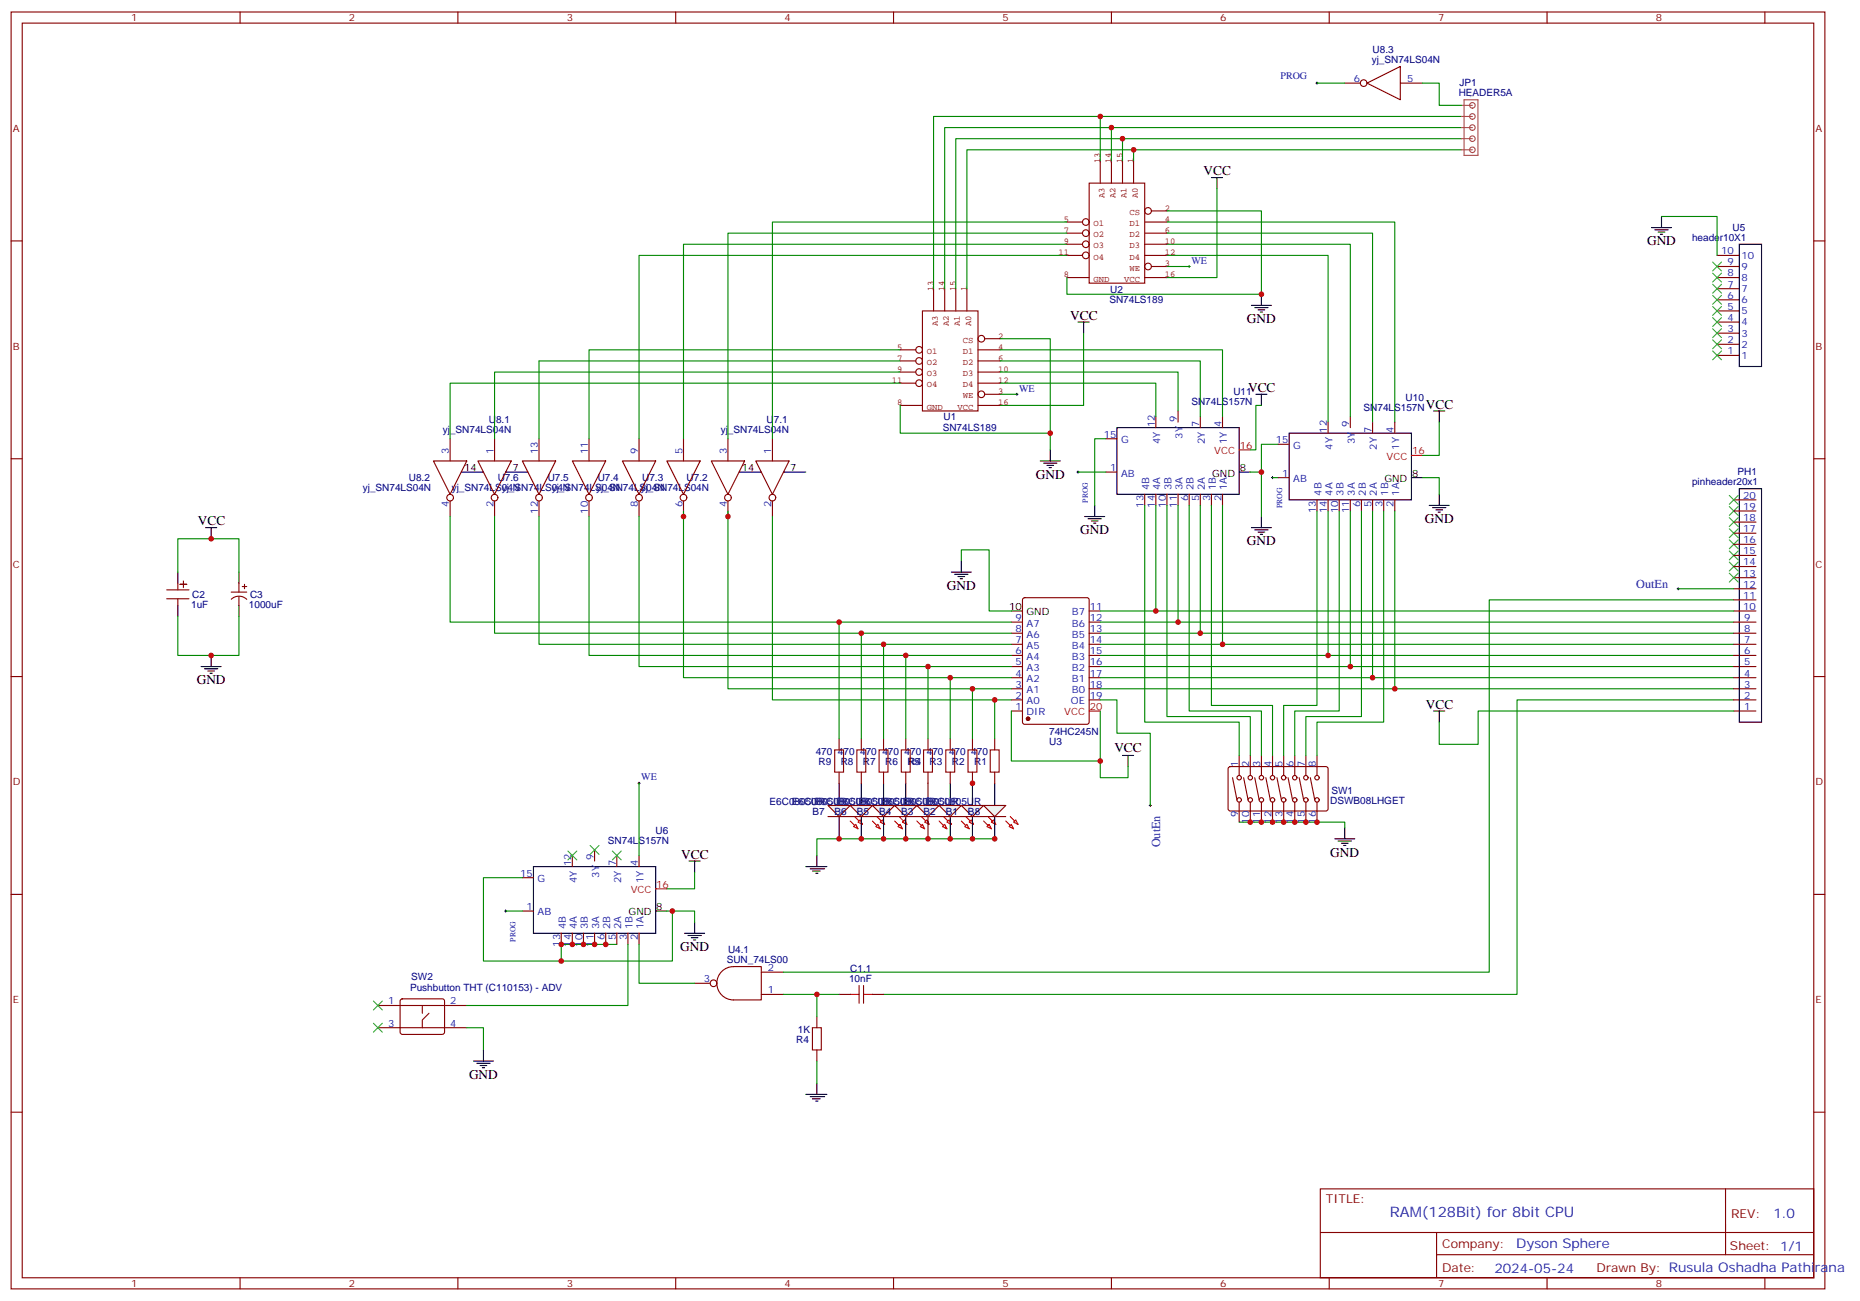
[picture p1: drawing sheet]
<svg xmlns="http://www.w3.org/2000/svg" width="590mm" height="413mm" viewBox="0 0 590 413" stroke-linecap="round" stroke-linejoin="round" font-family="sans-serif">
<g fill="none" stroke="#870000" stroke-width=".35">
<path d="M3.5 3.8h575.8v405.4h-575.8zM7.1 7.3h568.6v398.3h-568.6zM76.2 3.8v3.5M145.3 3.8v3.5M214.5 3.8v3.5M283.6 3.8v3.5M352.8 3.8v3.5M421.9 3.8v3.5M491.1 3.8v3.5M560.2 3.8v3.5M3.5 76.5h3.6M575.7 76.5h3.6"/>
<path d="M545 98.7h7.1M545 95.2h7.1M545 91.7h7.1M545 88.1h7.1M545 84.6h7.1M545 81.1h7.1M545 112.8h7.1M545 109.3h7.1M545 105.8h7.1M545 102.2h7.1M142.9 139.3v7M157 139.3v7"/>
<path d="M171.1 139.3v7M187 139.3v7M202.8 139.3v7M217 139.3v7M231.1 139.3v7M245.2 139.3v7M351 139.3h3.5M366.9 132.2v3.5M373.9 130.5v3.5M381 132.2v3.5M388.1 132.2v3.5M421.6 134v3.5"/>
<path d="M428.6 132.2v3.5M435.7 134v3.5M442.7 134v3.5M3.5 145.6h3.6M137.6 146.3h10.6l-5.3 10.6zM142.9 159v5M151.7 146.3h10.6l-5.3 10.6zM157 159v5M165.8 146.3h10.6l-5.3 10.6zM171.1 159v5M181.7 146.3h10.6l-5.3 10.6zM187 159v5"/>
<path d="M197.6 146.3h10.5l-5.3 10.6zM202.8 159v5M211.7 146.3h10.5l-5.2 10.6zM217 159v5M225.8 146.3h10.6l-5.3 10.6zM231.1 159v5M239.9 146.3h10.6l-5.3 10.6zM245.2 159v5M351 149.9h3.5M363.4 156.9v3.5M366.9 156.9v3.5M370.4 156.9v3.5"/>
<path d="M373.9 156.9v3.5M377.5 156.9v3.5M381 156.9v3.5M384.5 156.9v3.5M388.1 156.9v3.5M405.7 151.6h3.5M405.7 141h3.5M418 158.7v3.5M421.6 158.7v3.5M425.1 158.7v3.5M428.6 158.7v3.5M432.2 158.7v3.5"/>
<path d="M435.7 158.7v3.5M439.2 158.7v3.5M442.7 158.7v3.5M575.7 145.6h3.6M321 197.5h3.6M324.8 189.9l.5-.2h19.7l.7 .5v39l-.4 .7h-20l-.7-.4v-39.1zM345.7 197.5h3.5M345.7 194h3.5M3.5 214.8h3.6M321 218.7h3.6M321 215.1h3.6M321 211.6h3.6"/>
<path d="M321 208.1h3.6M321 204.5h3.6M321 201h3.6M345.7 218.7h3.5M345.7 215.1h3.5M345.7 211.6h3.5M345.7 208.1h3.5M345.7 204.5h3.5M345.7 201h3.5M575.7 214.8h3.6M321 225.7h3.6M321 222.2h3.6"/>
<path d="M345.7 222.2h3.5M393.3 239.8v6.4M396.9 239.8v6.4M400.4 239.8v6.4M403.9 239.8v6.4M407.5 239.8v6.4M411 239.8v6.4M414.5 239.8v6.4M418 239.8v6.4M390.1 243.6l.4-.3 30.6 .1 .5 .7-.1 12.9-.6 .5-30.6-.1-.5-.6v-12.7zM391.2 246.9l1.4 7M393.3 254.6v6.4"/>
<path d="M394.8 246.9l1.4 7M396.9 254.6v6.4M398.3 246.9l1.4 7M400.4 254.6v6.4M401.8 246.9l1.4 7M403.9 254.6v6.4M405.3 246.9l1.5 7M407.5 254.6v6.4M408.9 246.9l1.4 7M411 254.6v6.4M412.4 246.9l1.4 7M414.5 254.6v6.4"/>
<path d="M415.9 246.9l1.4 7M418 254.6v6.4M3.5 283.9h3.6M575.7 283.9h3.6M3.5 353.1h3.6M575.7 353.1h3.6M419.1 377.4h156.6v28.2h-156.6zM547.7 377.4v20.9M419.1 391.2h156.5M456 398.3h119.6M456 391.2v14.2M76.2 405.6v3.6"/>
<path d="M145.3 405.6v3.6M214.5 405.6v3.6M283.6 405.6v3.6M352.8 405.6v3.6M421.9 405.6v3.6M491.1 405.6v3.6M560.2 405.6v3.6"/>
<circle cx="142.9" cy="158" r="1.06"/>
<circle cx="157" cy="158" r="1.06"/>
<circle cx="171.1" cy="158" r="1.06"/>
<circle cx="187" cy="158" r="1.06"/>
<circle cx="202.8" cy="158" r="1.06"/>
<circle cx="217" cy="158" r="1.06"/>
<circle cx="231.1" cy="158" r="1.06"/>
<circle cx="245.2" cy="158" r="1.06"/>
<circle cx="393.3" cy="246.9" r=".71"/>
<circle cx="393.3" cy="253.9" r=".71"/>
<circle cx="396.9" cy="246.9" r=".71"/>
<circle cx="396.9" cy="253.9" r=".71"/>
<circle cx="400.4" cy="253.9" r=".71"/>
<circle cx="400.4" cy="246.9" r=".71"/>
<circle cx="403.9" cy="253.9" r=".71"/>
<circle cx="403.9" cy="246.9" r=".71"/>
<circle cx="407.5" cy="253.9" r=".71"/>
<circle cx="407.5" cy="246.9" r=".71"/>
<circle cx="411" cy="246.9" r=".71"/>
<circle cx="411" cy="253.9" r=".71"/>
<circle cx="414.5" cy="253.9" r=".71"/>
<circle cx="414.5" cy="246.9" r=".71"/>
<circle cx="418" cy="253.9" r=".71"/>
<circle cx="418" cy="246.9" r=".71"/>
</g>
<g fill="none" stroke="#000" stroke-width=".35">
<path d="M384.5 56.4h3.6M386.3 56.4v3.5M552.1 77.5h7.1v38.8h-7.1zM397.2 96.9h6.4M398.3 97.6h4.2M399.3 98.4h2.2M400 99.1h.8M400.4 93.4v3.5M342.2 102.2h3.5M344 102.2v3.6M354.5 135.7h38.8v21.2h-38.8zM409.2 137.5h38.8v21.2h-38.8z"/>
<path d="M146.4 149.9h7.1M160.5 149.9h7.1M234.6 149.9h7.1M248.7 149.9h7.1M330.2 146.3h6.3M331.3 147h4.2M332.3 147.7h2.1M333 148.4h.7M333.4 142.8v3.5M393.3 149.9h3.6M448 151.6h3.6M321 194h3.6"/>
<path d="M455.1 225.7h3.5M456.8 225.7v3.5M266.3 248.6v7.1M266.3 259.2v7.1M423.7 266.3h6.3M424.7 267h4.3M425.8 267.7h2.1M426.5 268.4h.7M426.9 262.7v3.6"/>
</g>
<circle cx="326.3" cy="228.2" r=".53" fill="#870000" stroke="#870000" stroke-width=".35"/>
<path d="M393.3 142.8h3.6M448 144.6h3.6M345.7 225.7h3.5" fill="none" stroke="#f00" stroke-width=".35"/>
<g fill="none" stroke="#008700" stroke-width=".35">
<path d="M349.2 37v14.1M463.9 37h-167.6v54.7M352.8 40.5v10.6M356.3 44v7.1M359.8 47.6v3.5M386.3 59.9v28.2h-15.9M463.9 47.6h-157v44.1M463.9 44h-160.5v47.7M463.9 40.5h-164v51.2M338.7 70.5h-93.5v68.8M338.7 74h-107.6v65.3M338.7 77.5h-121.7v61.8"/>
<path d="M370.4 70.5h72.3v63.5M370.4 74h65.3v60M370.4 77.5h58.2v54.7M370.4 67h30v26.4h-61.7v-5.3M338.7 81.1h-135.9v58.2M370.4 81.1h51.2v52.9M285.8 111.1h-98.8v28.2M285.8 118.1h-128.8v21.2M317.5 111.1h70.6v21.1M317.5 114.6h63.5v17.6M317.5 118.1h56.4v12.4M317.5 107.5h15.9v35.3"/>
<path d="M344 105.8v22.9h-26.5M285.8 128.7v8.8h47.6M285.8 121.6h-142.9v17.7M317.5 121.6h49.4v10.6M363.4 160.4v68.8h29.9v10.6M366.9 160.4v33.6M370.4 160.4v67.1h26.5v12.3M373.9 160.4v37.1M377.5 160.4v65.3h22.9v14.1M381 160.4v40.6M384.5 160.4v63.5h19.4v15.9M388.1 160.4v44.1"/>
<path d="M418 162.2v61.7h-10.5v15.9M421.6 162.2v45.9M425.1 162.2v63.5h-14.1v14.1M428.6 162.2v49.4M432.2 162.2v65.3h-17.7v12.3M435.7 162.2v52.9M439.2 162.2v67h-21.2v10.6M442.7 162.2v56.5M349.2 197.5h201.1M349.2 194h201.1M349.2 218.7h201.1M349.2 215.1h201.1"/>
<path d="M349.2 211.6h201.1M349.2 208.1h201.1M349.2 204.5h201.1M349.2 201h201.1M550.3 225.7h-81.1v10.6h-12.4v-7.1M393.3 261h33.6v1.7"/>
</g>
<g fill="none" stroke="#850000" stroke-width=".35">
<path d="M345.7 58.1h17.7v31.8h-17.7zM349.2 51.1v7M352.8 51.1v7M356.3 51.1v7M359.8 51.1v7M338.7 77.5h4.9M338.7 70.5h4.9M338.7 74h4.9M363.4 77.5h7M363.4 70.5h7M363.4 74h7M365.5 67h4.9"/>
<path d="M292.8 98.7h17.6v31.8h-17.6zM296.3 91.7v7M299.9 91.7v7M303.4 91.7v7M306.9 91.7v7M338.7 81.1h4.9M338.7 88.1h7M363.4 81.1h7M363.4 88.1h7M365.5 84.6h4.9M285.8 118.1h4.9M285.8 111.1h4.9"/>
<path d="M285.8 114.6h4.9M310.4 118.1h7.1M310.4 111.1h7.1M310.4 114.6h7.1M312.6 107.5h4.9M285.8 121.6h4.9M285.8 128.7h7M310.4 121.6h7.1M310.4 128.7h7.1M312.6 125.2h4.9"/>
<circle cx="344.7" cy="70.5" r="1.06"/>
<circle cx="344.7" cy="74" r="1.06"/>
<circle cx="344.7" cy="77.5" r="1.06"/>
<circle cx="364.4" cy="67" r="1.06"/>
<circle cx="344.7" cy="81.1" r="1.06"/>
<circle cx="364.4" cy="84.6" r="1.06"/>
<circle cx="291.7" cy="114.6" r="1.06"/>
<circle cx="291.7" cy="111.1" r="1.06"/>
<circle cx="291.7" cy="118.1" r="1.06"/>
<circle cx="311.5" cy="107.5" r="1.06"/>
<circle cx="291.7" cy="121.6" r="1.06"/>
<circle cx="311.5" cy="125.2" r="1.06"/>
</g>
<path d="M262.8 255.7h7.1l-3.6 3.5z" fill="#f0f0f0" stroke="#870000" stroke-width=".35"/>
<path d="M271.3 259.2l2.5 2.5M269.9 260.6l2.4 2.5" fill="none" stroke="#f00" stroke-width=".35"/>
<g fill="#f0f0f0" stroke="#f00" stroke-width=".35">
<path d="M270.9 262.4l.7-.7 .7 1.4z"/>
<path d="M273 260.3l.8 1.4-1.5-.7z"/>
</g>
<path d="M262.8 259.2h7.1" fill="none" stroke="#870000" stroke-width=".35"/>
<path d="M273.4 248.6v7.1M273.4 259.2v7.1" fill="none" stroke="#000" stroke-width=".35"/>
<path d="M269.9 255.7h7l-3.5 3.5z" fill="#f0f0f0" stroke="#870000" stroke-width=".35"/>
<path d="M278.3 259.2l2.5 2.5M276.9 260.6l2.5 2.5" fill="none" stroke="#f00" stroke-width=".35"/>
<g fill="#f0f0f0" stroke="#f00" stroke-width=".35">
<path d="M278 262.4l.7-.7 .7 1.4z"/>
<path d="M279.4 261l.7-.7 .7 1.4z"/>
</g>
<path d="M269.9 259.2h7" fill="none" stroke="#870000" stroke-width=".35"/>
<path d="M280.5 248.6v7.1M280.5 259.2v7.1" fill="none" stroke="#000" stroke-width=".35"/>
<path d="M276.9 255.7h7.1l-3.5 3.5z" fill="#f0f0f0" stroke="#870000" stroke-width=".35"/>
<path d="M285.4 259.2l2.5 2.5M284 260.6l2.5 2.5" fill="none" stroke="#f00" stroke-width=".35"/>
<g fill="#f0f0f0" stroke="#f00" stroke-width=".35">
<path d="M285 262.4l.8-.7 .7 1.4z"/>
<path d="M286.5 261l.7-.7 .7 1.4z"/>
</g>
<path d="M276.9 259.2h7.1" fill="none" stroke="#870000" stroke-width=".35"/>
<path d="M287.5 248.6v7.1M287.5 259.2v7.1" fill="none" stroke="#000" stroke-width=".35"/>
<path d="M284 255.7h7l-3.5 3.5z" fill="#f0f0f0" stroke="#870000" stroke-width=".35"/>
<path d="M292.5 259.2l2.4 2.5M291 260.6l2.5 2.5" fill="none" stroke="#f00" stroke-width=".35"/>
<g fill="#f0f0f0" stroke="#f00" stroke-width=".35">
<path d="M292.1 262.4l.7-.7 .7 1.4z"/>
<path d="M293.5 261l.7-.7 .7 1.4z"/>
</g>
<path d="M284 259.2h7" fill="none" stroke="#870000" stroke-width=".35"/>
<path d="M294.6 248.6v7.1M294.6 259.2v7.1" fill="none" stroke="#000" stroke-width=".35"/>
<path d="M291 255.7h7.1l-3.5 3.5z" fill="#f0f0f0" stroke="#870000" stroke-width=".35"/>
<path d="M299.5 259.2l2.5 2.5M298.1 260.6l2.5 2.5" fill="none" stroke="#f00" stroke-width=".35"/>
<g fill="#f0f0f0" stroke="#f00" stroke-width=".35">
<path d="M299.2 262.4l.7-.7 .7 1.4z"/>
<path d="M300.6 261l.7-.7 .7 1.4z"/>
</g>
<path d="M291 259.2h7.1" fill="none" stroke="#870000" stroke-width=".35"/>
<path d="M301.6 248.6v7.1M301.6 259.2v7.1" fill="none" stroke="#000" stroke-width=".35"/>
<path d="M298.1 255.7h7.1l-3.6 3.5z" fill="#f0f0f0" stroke="#870000" stroke-width=".35"/>
<path d="M306.6 259.2l2.4 2.5M305.2 260.6l2.4 2.5" fill="none" stroke="#f00" stroke-width=".35"/>
<g fill="#f0f0f0" stroke="#f00" stroke-width=".35">
<path d="M306.2 262.4l.7-.7 .7 1.4z"/>
<path d="M308.3 260.3l.7 1.4-1.4-.7z"/>
</g>
<path d="M298.1 259.2h7.1" fill="none" stroke="#870000" stroke-width=".35"/>
<path d="M308.7 248.6v7.1M308.7 259.2v7.1" fill="none" stroke="#000" stroke-width=".35"/>
<path d="M305.2 255.7h7l-3.5 3.5z" fill="#f0f0f0" stroke="#870000" stroke-width=".35"/>
<path d="M313.6 259.2l2.5 2.5M312.2 260.6l2.5 2.5" fill="none" stroke="#f00" stroke-width=".35"/>
<g fill="#f0f0f0" stroke="#f00" stroke-width=".35">
<path d="M313.3 262.4l.7-.7 .7 1.4z"/>
<path d="M314.7 261l.7-.7 .7 1.4z"/>
</g>
<path d="M305.2 259.2h7" fill="none" stroke="#870000" stroke-width=".35"/>
<path d="M315.7 248.6v7.1M315.7 259.2v7.1" fill="none" stroke="#000" stroke-width=".35"/>
<path d="M312.2 255.7h7.1l-3.6 3.5z" fill="#f0f0f0" stroke="#870000" stroke-width=".35"/>
<path d="M320.7 259.2l2.4 2.5M319.3 260.6l2.4 2.5" fill="none" stroke="#f00" stroke-width=".35"/>
<g fill="#f0f0f0" stroke="#f00" stroke-width=".35">
<path d="M320.3 262.4l.7-.7 .7 1.4z"/>
<path d="M321.7 261l.7-.7 .7 1.4z"/>
</g>
<g fill="none" stroke="#870000" stroke-width=".35">
<path d="M426.9 26.4h4.9M433.9 26.4l10.6-5.3v10.6zM444.5 26.4h7.1M550.3 158.7h7.1M550.3 179.8h7.1M550.3 176.3h7.1M550.3 172.8h7.1M550.3 169.3h7.1M550.3 165.7h7.1M550.3 162.2h7.1M52.9 187.3h7.1M52.9 190.1h7.1"/>
<path d="M56.4 185.1v2.2M56.4 190.1v2.1M58.2 184.4v2.1M59.3 185.5h-2.2h2.2M73.4 188h4.9M73.4 190.2a3.5 3.5 0 0 1 4.9 .1M75.8 185.1v2.9M75.8 189.4v2.8M76.9 186.2h1.4M77.6 185.5v1.4M550.3 197.5h7.1M550.3 194h7.1"/>
<path d="M550.3 190.4h7.1M550.3 186.9h7.1M550.3 183.4h7.1M550.3 218.7h7.1M550.3 215.1h7.1M550.3 211.6h7.1M550.3 208.1h7.1M550.3 204.5h7.1M550.3 201h7.1M266.3 234.5v3.6M273.4 234.5v3.6M280.5 234.5v3.6"/>
<path d="M287.5 234.5v3.6M294.6 234.5v3.6M301.6 234.5v3.6M308.7 234.5v3.6M315.7 234.5v3.6M550.3 225.7h7.1M550.3 222.2h7.1M266.3 245.1v3.5M273.4 245.1v3.5M280.5 245.1v3.5M287.5 245.1v3.5M294.6 245.1v3.5"/>
<path d="M301.6 245.1v3.5M308.7 245.1v3.5M312.2 259.2h7.1M315.7 245.1v3.5M165.8 278.6h3.5M181.7 271.6v3.5M188.7 269.8v3.5M195.8 271.6v3.5M202.8 271.6v3.5M165.8 289.2h3.5M178.2 296.3v3.5M181.7 296.3v3.5"/>
<path d="M185.2 296.3v3.5M188.7 296.3v3.5M192.3 296.3v3.5M195.8 296.3v3.5M199.3 296.3v3.5M202.8 296.3v3.5M119.9 319.2h28.3M127.2 317.3l.5-.2h12.7l.5 .2 .2 .5v9.9l-.2 .5-.5 .2h-12.7l-.5-.3-.2-.4v-9.9zM134.1 319.2v2.5M220.5 312.1h4.9M229.1 308.4a5.3 5.3 0 0 1 3.7-1.6h8.9v10.6h-8.9a5.3 5.3 0 0 1-4.9-3.2 5.3 5.3 0 0 1 1.2-5.8zM241.7 315.7h7"/>
<path d="M241.7 308.6h7M266.3 315.7h3.6M276.9 315.7h3.6M119.9 326.2h28.3M136.2 321.7l-2.1 2.1v2.4M259.3 322.7v3.5M259.3 333.3v3.5"/>
<circle cx="432.9" cy="26.4" r="1.06"/>
<circle cx="226.5" cy="312.1" r="1.06"/>
</g>
<g fill="none" stroke="#a10000" stroke-width=".35">
<path d="M264.9 238.1h2.9v7h-2.9zM272 238.1h2.8v7h-2.8zM279 238.1h2.9v7h-2.9zM286.1 238.1h2.8v7h-2.8zM293.2 238.1h2.8v7h-2.8zM300.2 238.1h2.8v7h-2.8zM307.3 238.1h2.8v7h-2.8zM314.3 238.1h2.8v7h-2.8zM269.9 315.7h2.8M272.7 312.8v5.7M274.1 315.7h2.8M274.1 312.8v5.7"/>
<path d="M257.9 326.2h2.8v7.1h-2.8z"/>
</g>
<g fill="none" stroke="#000" stroke-width=".35">
<path d="M524.2 72.2h6.4M525.3 73h4.2M526.3 73.7h2.2M527 74.4h.8M527.4 68.7v3.5M398.6 125.2h3.6M400.4 125.2v3.5M455.1 130.5h3.5M456.8 130.5v3.5M456.8 156.9v3.5M552.1 155.2h7.1v74h-7.1zM65.3 167.5h3.5"/>
<path d="M67 167.5v3.5M305.2 178.1v3.5M344.3 164h6.4M345.4 164.7h4.2M346.4 165.4h2.1M347.1 166.1h.7M347.5 160.4v3.6M397.2 167.5h6.4M398.3 168.2h4.2M399.3 168.9h2.2M400 169.6h.8M400.4 164v3.5"/>
<path d="M453.7 160.4h6.3M454.7 161.1h4.3M455.8 161.9h2.1M456.5 162.6h.7M56.4 181.6v3.5M56.4 192.2v3.5M75.8 181.6v3.5M75.8 192.2v3.5M302 181.6h6.3M303 182.3h4.3M304.1 183h2.1M304.8 183.7h.7"/>
<path d="M63.9 211.6h6.3M64.9 212.3h4.2M66 213h2.1M66.7 213.7h.7M67 208.1v3.5M356.3 239.8h3.5M358.1 239.8v3.5M169.3 275.1h38.8v21.2h-38.8zM218.7 273.3h3.5M220.5 273.3v3.6M255.8 275.1h6.7M257.2 275.8h4.6"/>
<path d="M257.9 276.5h2.4M258.9 277.2h.7M259.3 271.6v3.5M208.1 289.2h3.6M217.3 296.3h6.4M218.4 297h4.2M219.4 297.7h2.1M220.1 298.4h.7M220.5 292.7v3.6M150.3 336.8h6.3M151.3 337.5h4.3M152.4 338.2h2.1"/>
<path d="M153.1 338.9h.7M153.5 333.3v3.5M255.8 347.4h6.7M257.2 348.1h4.6M257.9 348.8h2.4M258.9 349.5h.7M259.3 343.9v3.5"/>
</g>
<g fill="none" stroke="#008700" stroke-width=".35">
<path d="M418 26.4h8.9M451.6 26.4h5.2v7h7.1M527.4 68.7h17.6v12.4M370.4 84.6h7.1M285.8 114.6h-114.7v24.7M317.5 125.2h5.3M351 139.3h-3.5v21.1M400.4 128.7h-1.8v14.1h-1.7M456.8 134v10.6h-5.2M342.2 149.9h8.8M396.9 149.9h3.5v14.1M403.9 151.6h1.8"/>
<path d="M405.7 141h-5.3v8.9M451.6 151.6h5.2v5.3M142.9 164v33.5h123.4M157 164v37h116.4M171.1 164v40.5h109.4M187 164v44.1h100.5M202.8 164v47.6h91.8M217 162.2v52.9h84.6M231.1 162.2v56.5h77.6M245.2 164v58.2h70.5M305.2 178.1v-3.5h8.8v19.4h7M56.4 181.6v-10.6h19.4v10.6"/>
<path d="M56.4 195.7v12.4h19.4v-12.4M321 197.5h-54.7v37M532.7 186.9h17.6M550.3 190.4h-77.6v118.2h-224M321 218.7h-12.3v15.8M321 215.1h-19.4v19.4M321 211.6h-26.4v22.9M321 208.1h-33.5v26.4M321 204.5h-40.5v30M321 201h-47.6v33.5M321 222.2h-5.3v12.3M321 225.7v15.9h28.2"/>
<path d="M349.2 225.7v21.2h8.9v-3.6M349.2 222.2h5.3v10.6h10.6v22.9M550.3 222.2h-68.8v93.5h-201M202.8 248.6v23M165.8 278.6h-12.3v26.5h59.9v-15.9M220.5 276.9v5.3h-8.8M315.7 266.3h-56.4v5.3M160.5 289.2h5.3M195.8 299.8h-17.6v5.3M199.3 299.8v19.4h-51.1M202.8 299.8v12.3h17.7M211.7 289.2h8.8v3.5"/>
<path d="M248.7 315.7h17.6M259.3 315.7v7M148.2 326.2h5.3v7.1M259.3 336.8v7.1"/>
</g>
<path d="M208.1 282.2h3.6" fill="none" stroke="#f00" stroke-width=".35"/>
<g fill="none" stroke="#000" stroke-width=".32">
<path d="M417.7 26.4h.7M418 26v.7M377.1 84.6h.7M377.5 84.2v.7M322.4 125.2h.7M322.8 124.8v.7M341.8 149.9h.7M342.2 149.5v.7M403.6 151.6h.7M403.9 151.3v.7M532.3 186.9h.7M532.7 186.5v.8"/>
<path d="M202.5 248.6h.7M202.8 248.3v.7M364.8 255.7h.7M365.1 255.3v.7M160.2 289.2h.7M160.5 288.9v.7"/>
</g>
<g fill="none" stroke="#3c3" stroke-width=".35">
<path d="M543.6 97.3l2.9 2.8M543.6 93.8l2.9 2.8M543.6 83.2l2.9 2.8M543.6 86.7l2.9 2.8M543.6 90.2l2.9 2.9M546.5 97.3l-2.9 2.8M546.5 93.8l-2.9 2.8M546.5 83.2l-2.9 2.8M546.5 86.7l-2.9 2.8M546.5 90.2l-2.9 2.9M543.6 111.4l2.9 2.8M543.6 107.9l2.9 2.8"/>
<path d="M543.6 104.4l2.9 2.8M543.6 100.8l2.9 2.8M546.5 111.4l-2.9 2.8M546.5 107.9l-2.9 2.8M546.5 104.4l-2.9 2.8M546.5 100.8l-2.9 2.8M548.9 157.3l2.8 2.8M551.7 157.3l-2.8 2.8M548.9 160.8l2.8 2.8M548.9 164.3l2.8 2.8M548.9 167.9l2.8 2.8M548.9 171.4l2.8 2.8"/>
<path d="M548.9 174.9l2.8 2.8M548.9 178.4l2.8 2.9M551.7 160.8l-2.8 2.8M551.7 164.3l-2.8 2.8M551.7 167.9l-2.8 2.8M551.7 171.4l-2.8 2.8M551.7 174.9l-2.8 2.8M551.7 178.4l-2.8 2.9M548.9 182l2.8 2.8M551.7 182l-2.8 2.8M180.3 270.2l2.8 2.8M183.1 270.2l-2.8 2.8"/>
<path d="M187.3 268.4l2.8 2.8M190.1 268.4l-2.8 2.8M194.4 270.2l2.8 2.8M197.2 270.2l-2.8 2.8M118.5 317.8l2.9 2.8M121.4 317.8l-2.9 2.8M118.5 324.8l2.9 2.9M121.4 324.8l-2.9 2.9"/>
</g>
<path d="M463.9 33.4h3.5M463.9 37h3.5M464.7 31.7h4.4v17.6h-4.4zM467.4 34.3a.88 .88 0 0 1-.8-1.2 .88 .88 0 0 1 1.4-.3 .88 .88 0 0 1-.3 1.5h-.3M467.4 37.9a.88 .88 0 0 1-.8-1.3 .88 .88 0 0 1 1.4-.3 .88 .88 0 0 1-.3 1.5l-.3 .1M463.9 40.5h3.5M463.9 44h3.5M463.9 47.6h3.5M467.4 41.4a.88 .88 0 0 1-.8-1.2 .88 .88 0 0 1 1.4-.3 .88 .88 0 0 1-.3 1.4l-.3 .1M467.4 44.9a.88 .88 0 0 1-.8-1.2 .88 .88 0 0 1 1.4-.3 .88 .88 0 0 1-.3 1.4l-.3 .1M467.4 48.4a.88 .88 0 0 1-.8-1.2 .88 .88 0 0 1 1.4-.3 .88 .88 0 0 1-.3 1.5h-.3" fill="none" stroke="#a64a4a" stroke-width=".35"/>
<g fill="#c00">
<circle cx="442.7" cy="218.7" r=".88"/>
<circle cx="435.7" cy="215.1" r=".88"/>
<circle cx="428.6" cy="211.6" r=".88"/>
<circle cx="421.6" cy="208.1" r=".88"/>
<circle cx="388.1" cy="204.5" r=".88"/>
<circle cx="381" cy="201" r=".88"/>
<circle cx="373.9" cy="197.5" r=".88"/>
<circle cx="366.9" cy="194" r=".88"/>
<circle cx="400.4" cy="261" r=".88"/>
<circle cx="403.9" cy="261" r=".88"/>
<circle cx="407.5" cy="261" r=".88"/>
<circle cx="411" cy="261" r=".88"/>
<circle cx="414.5" cy="261" r=".88"/>
<circle cx="418" cy="261" r=".88"/>
<circle cx="396.9" cy="261" r=".88"/>
<circle cx="359.8" cy="47.6" r=".88"/>
<circle cx="356.3" cy="44" r=".88"/>
<circle cx="352.8" cy="40.5" r=".88"/>
<circle cx="349.3" cy="37" r=".88"/>
<circle cx="333.4" cy="137.5" r=".88"/>
<circle cx="400.4" cy="93.4" r=".88"/>
<circle cx="315.7" cy="222.2" r=".88"/>
<circle cx="308.7" cy="218.7" r=".88"/>
<circle cx="231.1" cy="164" r=".88"/>
<circle cx="301.6" cy="215.1" r=".88"/>
<circle cx="217" cy="164" r=".88"/>
<circle cx="294.6" cy="211.6" r=".88"/>
<circle cx="287.5" cy="208.1" r=".88"/>
<circle cx="280.5" cy="204.5" r=".88"/>
<circle cx="273.4" cy="201" r=".88"/>
<circle cx="266.3" cy="197.5" r=".88"/>
<circle cx="259.3" cy="315.7" r=".88"/>
<circle cx="67" cy="171" r=".88"/>
<circle cx="67" cy="208.1" r=".88"/>
<circle cx="213.4" cy="289.2" r=".88"/>
<circle cx="178.2" cy="305.1" r=".88"/>
<circle cx="192.3" cy="299.8" r=".88"/>
<circle cx="185.2" cy="299.8" r=".88"/>
<circle cx="188.7" cy="299.8" r=".88"/>
<circle cx="178.2" cy="299.8" r=".88"/>
<circle cx="181.7" cy="299.8" r=".88"/>
<circle cx="400.4" cy="149.9" r=".88"/>
<circle cx="349.3" cy="241.6" r=".88"/>
<circle cx="308.7" cy="248.6" r=".88"/>
<circle cx="266.3" cy="266.3" r=".88"/>
<circle cx="273.4" cy="266.3" r=".88"/>
<circle cx="280.5" cy="266.3" r=".88"/>
<circle cx="287.5" cy="266.3" r=".88"/>
<circle cx="294.6" cy="266.3" r=".88"/>
<circle cx="301.6" cy="266.3" r=".88"/>
<circle cx="308.7" cy="266.3" r=".88"/>
<circle cx="315.7" cy="266.3" r=".88"/>
</g>
<text font-size="4.6" fill="#00f" x="441.2" y="386.4">RAM(128Bit) for 8bit CPU</text>
<g font-size="4.2">
<text x="382.1" y="55.7">VCC</text>
<text x="522.8" y="77.9">GND</text>
<text x="339.7" y="101.5">VCC</text>
<text x="395.8" y="102.6">GND</text>
<text x="396.2" y="124.5">VCC</text>
<text x="452.6" y="129.8">VCC</text>
<text x="328.8" y="152">GND</text>
<text x="62.8" y="166.8">VCC</text>
<text x="452.3" y="166.1">GND</text>
<text x="342.9" y="169.6">GND</text>
<text x="395.8" y="173.1">GND</text>
<text x="300.6" y="187.3">GND</text>
<text x="62.4" y="217.2">GND</text>
<text x="452.6" y="225">VCC</text>
<text x="353.7" y="238.6">VCC</text>
<text x="216.3" y="272.6">VCC</text>
<text x="422.3" y="271.9">GND</text>
<text x="215.9" y="301.9">GND</text>
<text x="148.9" y="342.5">GND</text>
</g>
<g font-size="4.2" fill="#00f">
<text x="562.9" y="386.7">1.0</text>
<text x="481.3" y="396.2">Dyson Sphere</text>
<text x="474.4" y="404">2024-05-24</text>
</g>
<g font-size="3.9" fill="#00f">
<text x="519.4" y="186.6">OutEn</text>
<text x="368.2" y="269" transform="rotate(-90 368.2 269)">OutEn</text>
</g>
<g font-size="3.9" fill="#800">
<text x="420.9" y="382">TITLE:</text>
<text x="549.5" y="386.7">REV:</text>
<text x="457.8" y="396.2">Company:</text>
<text x="549.1" y="396.8">Sheet: 1/1</text>
<text x="457.8" y="403.9">Date:</text>
<text x="506.8" y="403.9">Drawn By: Rusula Oshadha Pathirana</text>
</g>
<g font-size="3.2" fill="#800">
<text x="41.6" y="6.8">1</text>
<text x="110.8" y="6.8">2</text>
<text x="179.9" y="6.8">3</text>
<text x="249.1" y="6.8">4</text>
<text x="318.2" y="6.8">5</text>
<text x="387.3" y="6.8">6</text>
<text x="456.5" y="6.8">7</text>
<text x="525.6" y="6.8">8</text>
<text x="4.1" y="41.9">A</text>
<text x="576.3" y="41.9">A</text>
<text x="4.1" y="111.1">B</text>
<text x="576.3" y="111.1">B</text>
<text x="4.1" y="180.2">C</text>
<text x="576.3" y="180.2">C</text>
<text x="4.1" y="249.3">D</text>
<text x="576.3" y="249.3">D</text>
<text x="4.1" y="318.5">E</text>
<text x="576.3" y="318.5">E</text>
<text x="41.6" y="408.6">1</text>
<text x="110.8" y="408.6">2</text>
<text x="179.9" y="408.6">3</text>
<text x="249.1" y="408.6">4</text>
<text x="318.2" y="408.6">5</text>
<text x="387.3" y="408.6">6</text>
<text x="456.5" y="408.6">7</text>
<text x="525.6" y="408.6">8</text>
</g>
<g font-size="3.2" fill="#000080">
<text x="435.7" y="16.8">U8.3</text>
<text x="435.4" y="20">yj_SN74LS04N</text>
<text x="463.3" y="27.4">JP1</text>
<text x="463" y="30.6">HEADER5A</text>
<text x="537.1" y="76.5">header10X1</text>
<text x="550" y="73.3">U5</text>
<text x="352.4" y="92.9">U2</text>
<text x="352.1" y="96.1">SN74LS189</text>
<text x="391.5" y="125.5">U11</text>
<text x="378.2" y="128.7">SN74LS157N</text>
<text x="432.8" y="130.5">SN74LS157N</text>
<text x="446.2" y="127.2">U10</text>
<text x="140.6" y="137.5">yj_SN74LS04N</text>
<text x="155.2" y="134.2">U8.1</text>
<text x="228.8" y="137.5">yj_SN74LS04N</text>
<text x="243.4" y="134.2">U7.1</text>
<text x="299.2" y="136.7">SN74LS189</text>
<text x="299.5" y="133.5">U1</text>
<text x="115.2" y="155.9">yj_SN74LS04N</text>
<text x="129.8" y="152.7">U8.2</text>
<text x="143.4" y="155.9">yj_SN74LS04N</text>
<text x="158" y="152.7">U7.6</text>
<text x="159.3" y="155.9">yj_SN74LS04N</text>
<text x="173.9" y="152.7">U7.5</text>
<text x="175.1" y="155.9">yj_SN74LS04N</text>
<text x="189.3" y="155.9">yj_SN74LS04N</text>
<text x="189.7" y="152.7">U7.4</text>
<text x="203.4" y="155.9">yj_SN74LS04N</text>
<text x="203.8" y="152.7">U7.3</text>
<text x="218" y="152.7">U7.2</text>
<text x="537.1" y="154.1">pinheader20x1</text>
<text x="551.6" y="150.9">PH1</text>
<text x="61" y="189.7">C2</text>
<text x="79.4" y="189.7">C3</text>
<text x="60.7" y="192.9">1uF</text>
<text x="79" y="192.9">1000uF</text>
<text x="333" y="233.5">74HC245N</text>
<text x="258.9" y="239.8">470</text>
<text x="266" y="239.8">470</text>
<text x="273" y="239.8">470</text>
<text x="280.1" y="239.8">470</text>
<text x="287.2" y="239.8">470</text>
<text x="294.2" y="239.8">470</text>
<text x="301.3" y="239.8">470</text>
<text x="308.3" y="239.8">470</text>
<text x="333" y="236.6">U3</text>
<text x="259.8" y="243">R9</text>
<text x="266.9" y="243">R8</text>
<text x="273.9" y="243">R7</text>
<text x="281" y="243">R6</text>
<text x="288" y="243">R5</text>
<text x="288.4" y="242.8">R4</text>
<text x="295.1" y="243">R3</text>
<text x="302.2" y="243">R2</text>
<text x="309.2" y="243">R1</text>
<text x="422.6" y="252">SW1</text>
<text x="244.3" y="255.7">E6C0805UR</text>
<text x="251.3" y="255.7">E6C0805UR</text>
<text x="258.4" y="255.7">E6C0805UR</text>
<text x="265.5" y="255.7">E6C0805UR</text>
<text x="272.5" y="255.7">E6C0805UR</text>
<text x="279.6" y="255.7">E6C0805UR</text>
<text x="286.6" y="255.7">E6C0805UR</text>
<text x="293.7" y="255.7">E6C0805UR</text>
<text x="422.3" y="255.2">DSWB08LHGET</text>
<text x="257.9" y="258.9">B7</text>
<text x="264.9" y="258.9">B6</text>
<text x="272" y="258.9">B5</text>
<text x="279" y="258.9">B4</text>
<text x="286.1" y="258.9">B3</text>
<text x="293.2" y="258.9">B2</text>
<text x="300.2" y="258.9">B1</text>
<text x="307.3" y="258.9">B8</text>
<text x="193" y="268">SN74LS157N</text>
<text x="208.1" y="264.8">U6</text>
<text x="230.7" y="305.8">SUN_74LS00</text>
<text x="231.1" y="302.5">U4.1</text>
<text x="130.6" y="311.2">SW2</text>
<text x="269.5" y="311.8">10nF</text>
<text x="269.9" y="308.5">C1.1</text>
<text x="130.1" y="314.5">Pushbutton THT (C110153) - ADV</text>
<text x="253.3" y="328">1K</text>
<text x="252.8" y="331.2">R4</text>
</g>
<g font-size="3.2" fill="#00f">
<text x="406.5" y="25.2">PROG</text>
<text x="429.8" y="26">6</text>
<text x="446.6" y="26">5</text>
<text x="378.2" y="83.7">WE</text>
<text x="546.3" y="80.7">10</text>
<text x="552.8" y="82.1">10</text>
<text x="548.3" y="87.8">8</text>
<text x="548.3" y="84.2">9</text>
<text x="552.8" y="89.2">8</text>
<text x="552.8" y="85.7">9</text>
<text x="548.3" y="94.8">6</text>
<text x="548.3" y="91.3">7</text>
<text x="552.8" y="92.7">7</text>
<text x="548.3" y="101.9">4</text>
<text x="548.3" y="98.4">5</text>
<text x="552.8" y="99.8">5</text>
<text x="552.8" y="96.2">6</text>
<text x="548.3" y="105.4">3</text>
<text x="552.8" y="106.8">3</text>
<text x="552.8" y="103.3">4</text>
<text x="548.3" y="112.5">1</text>
<text x="548.3" y="108.9">2</text>
<text x="552.8" y="113.9">1</text>
<text x="552.8" y="110.3">2</text>
<text x="323.5" y="124.3">WE</text>
<text x="366.5" y="135.6" transform="rotate(-90 366.5 135.6)">12</text>
<text x="373.6" y="133.8" transform="rotate(-90 373.6 133.8)">9</text>
<text x="380.6" y="135.6" transform="rotate(-90 380.6 135.6)">7</text>
<text x="387.7" y="135.6" transform="rotate(-90 387.7 135.6)">4</text>
<text x="421.2" y="137.3" transform="rotate(-90 421.2 137.3)">12</text>
<text x="428.3" y="135.6" transform="rotate(-90 428.3 135.6)">9</text>
<text x="435.3" y="137.3" transform="rotate(-90 435.3 137.3)">7</text>
<text x="442.4" y="137.3" transform="rotate(-90 442.4 137.3)">4</text>
<text x="350.3" y="138.9">15</text>
<text x="355.8" y="140.7">G</text>
<text x="368.3" y="141" transform="rotate(-90 368.3 141)">4Y</text>
<text x="375.4" y="139.3" transform="rotate(-90 375.4 139.3)">3Y</text>
<text x="382.4" y="141" transform="rotate(-90 382.4 141)">2Y</text>
<text x="389.5" y="141" transform="rotate(-90 389.5 141)">1Y</text>
<text x="405" y="140.7">15</text>
<text x="410.5" y="142.5">G</text>
<text x="423" y="142.8" transform="rotate(-90 423 142.8)">4Y</text>
<text x="430" y="141" transform="rotate(-90 430 141)">3Y</text>
<text x="437.1" y="142.8" transform="rotate(-90 437.1 142.8)">2Y</text>
<text x="444.1" y="142.8" transform="rotate(-90 444.1 142.8)">1Y</text>
<text x="142.5" y="144.2" transform="rotate(-90 142.5 144.2)">3</text>
<text x="156.6" y="144.2" transform="rotate(-90 156.6 144.2)">1</text>
<text x="170.7" y="144.2" transform="rotate(-90 170.7 144.2)">13</text>
<text x="186.6" y="144.2" transform="rotate(-90 186.6 144.2)">11</text>
<text x="202.5" y="144.2" transform="rotate(-90 202.5 144.2)">9</text>
<text x="216.6" y="144.2" transform="rotate(-90 216.6 144.2)">5</text>
<text x="230.7" y="144.2" transform="rotate(-90 230.7 144.2)">3</text>
<text x="244.8" y="144.2" transform="rotate(-90 244.8 144.2)">1</text>
<text x="352.3" y="149.5">1</text>
<text x="355.8" y="151.3">AB</text>
<text x="364.8" y="155.6" transform="rotate(-90 364.8 155.6)">4B</text>
<text x="368.3" y="155.6" transform="rotate(-90 368.3 155.6)">4A</text>
<text x="371.8" y="155.6" transform="rotate(-90 371.8 155.6)">3B</text>
<text x="375.4" y="155.6" transform="rotate(-90 375.4 155.6)">3A</text>
<text x="378.9" y="155.6" transform="rotate(-90 378.9 155.6)">2B</text>
<text x="382.4" y="155.6" transform="rotate(-90 382.4 155.6)">2A</text>
<text x="385.9" y="155.6" transform="rotate(-90 385.9 155.6)">1B</text>
<text x="389.5" y="155.6" transform="rotate(-90 389.5 155.6)">1A</text>
<text x="407" y="151.3">1</text>
<text x="410.5" y="153">AB</text>
<text x="142.5" y="161" transform="rotate(-90 142.5 161)">4</text>
<text x="156.6" y="161" transform="rotate(-90 156.6 161)">2</text>
<text x="202.5" y="161" transform="rotate(-90 202.5 161)">8</text>
<text x="216.6" y="161" transform="rotate(-90 216.6 161)">6</text>
<text x="230.7" y="161" transform="rotate(-90 230.7 161)">4</text>
<text x="244.8" y="161" transform="rotate(-90 244.8 161)">2</text>
<text x="363" y="161.1" transform="rotate(-90 363 161.1)">13</text>
<text x="366.5" y="161.1" transform="rotate(-90 366.5 161.1)">14</text>
<text x="370.1" y="161.1" transform="rotate(-90 370.1 161.1)">10</text>
<text x="373.6" y="161.1" transform="rotate(-90 373.6 161.1)">11</text>
<text x="377.1" y="159.1" transform="rotate(-90 377.1 159.1)">6</text>
<text x="380.6" y="159.1" transform="rotate(-90 380.6 159.1)">5</text>
<text x="384.2" y="159.1" transform="rotate(-90 384.2 159.1)">3</text>
<text x="387.7" y="159.1" transform="rotate(-90 387.7 159.1)">2</text>
<text x="419.5" y="157.4" transform="rotate(-90 419.5 157.4)">4B</text>
<text x="423" y="157.4" transform="rotate(-90 423 157.4)">4A</text>
<text x="426.5" y="157.4" transform="rotate(-90 426.5 157.4)">3B</text>
<text x="430" y="157.4" transform="rotate(-90 430 157.4)">3A</text>
<text x="431.8" y="160.9" transform="rotate(-90 431.8 160.9)">6</text>
<text x="433.6" y="157.4" transform="rotate(-90 433.6 157.4)">2B</text>
<text x="435.3" y="160.9" transform="rotate(-90 435.3 160.9)">5</text>
<text x="437.1" y="157.4" transform="rotate(-90 437.1 157.4)">2A</text>
<text x="438.9" y="160.9" transform="rotate(-90 438.9 160.9)">3</text>
<text x="440.6" y="157.4" transform="rotate(-90 440.6 157.4)">1B</text>
<text x="442.4" y="160.9" transform="rotate(-90 442.4 160.9)">2</text>
<text x="444.1" y="157.4" transform="rotate(-90 444.1 157.4)">1A</text>
<text x="553.4" y="161.9">19</text>
<text x="553.4" y="158.3">20</text>
<text x="170.7" y="163.1" transform="rotate(-90 170.7 163.1)">12</text>
<text x="186.6" y="163.1" transform="rotate(-90 186.6 163.1)">10</text>
<text x="417.7" y="162.9" transform="rotate(-90 417.7 162.9)">13</text>
<text x="421.2" y="162.9" transform="rotate(-90 421.2 162.9)">14</text>
<text x="424.7" y="162.9" transform="rotate(-90 424.7 162.9)">10</text>
<text x="428.3" y="162.9" transform="rotate(-90 428.3 162.9)">11</text>
<text x="553.4" y="165.4">18</text>
<text x="553.4" y="172.4">16</text>
<text x="553.4" y="168.9">17</text>
<text x="553.4" y="179.5">14</text>
<text x="553.4" y="176">15</text>
<text x="553.4" y="183">13</text>
<text x="553.4" y="190.1">11</text>
<text x="553.4" y="186.5">12</text>
<text x="322.4" y="197.1">9</text>
<text x="340.2" y="195.4">B7</text>
<text x="345.9" y="193.6">11</text>
<text x="345.9" y="197.1">12</text>
<text x="553.4" y="193.6">10</text>
<text x="553.6" y="197.1">9</text>
<text x="322.4" y="200.7">8</text>
<text x="325.9" y="202.4">A6</text>
<text x="325.9" y="198.9">A7</text>
<text x="340.2" y="198.9">B6</text>
<text x="340.2" y="202.4">B5</text>
<text x="345.9" y="200.7">13</text>
<text x="553.6" y="200.7">8</text>
<text x="322.4" y="207.7">6</text>
<text x="322.4" y="204.2">7</text>
<text x="325.9" y="209.5">A4</text>
<text x="325.9" y="206">A5</text>
<text x="340.2" y="206">B4</text>
<text x="340.2" y="209.5">B3</text>
<text x="345.9" y="204.2">14</text>
<text x="345.9" y="207.7">15</text>
<text x="553.6" y="207.7">6</text>
<text x="553.6" y="204.2">7</text>
<text x="322.4" y="214.8">4</text>
<text x="322.4" y="211.2">5</text>
<text x="325.9" y="213">A3</text>
<text x="340.2" y="213">B2</text>
<text x="345.9" y="211.2">16</text>
<text x="345.9" y="214.8">17</text>
<text x="553.6" y="214.8">4</text>
<text x="553.6" y="211.2">5</text>
<text x="322.4" y="221.8">2</text>
<text x="322.4" y="218.3">3</text>
<text x="325.9" y="220.1">A1</text>
<text x="325.9" y="216.5">A2</text>
<text x="340.2" y="216.5">B1</text>
<text x="340.2" y="220.1">B0</text>
<text x="345.9" y="218.3">18</text>
<text x="345.9" y="221.8">19</text>
<text x="553.6" y="221.8">2</text>
<text x="553.6" y="218.3">3</text>
<text x="322.4" y="225.4">1</text>
<text x="325.9" y="227.1">DIR</text>
<text x="325.9" y="223.6">A0</text>
<text x="339.9" y="223.6">OE</text>
<text x="553.6" y="225.4">1</text>
<text x="393" y="243.3" transform="rotate(-90 393 243.3)">1</text>
<text x="396.5" y="243.3" transform="rotate(-90 396.5 243.3)">2</text>
<text x="400" y="243.3" transform="rotate(-90 400 243.3)">3</text>
<text x="403.6" y="243.3" transform="rotate(-90 403.6 243.3)">4</text>
<text x="407.1" y="243.3" transform="rotate(-90 407.1 243.3)">5</text>
<text x="410.6" y="243.3" transform="rotate(-90 410.6 243.3)">6</text>
<text x="414.2" y="243.3" transform="rotate(-90 414.2 243.3)">7</text>
<text x="417.7" y="243.3" transform="rotate(-90 417.7 243.3)">8</text>
<text x="203.6" y="247.8">WE</text>
<text x="393" y="259.5" transform="rotate(-90 393 259.5)">9</text>
<text x="396.5" y="261.5" transform="rotate(-90 396.5 261.5)">10</text>
<text x="400" y="261.5" transform="rotate(-90 400 261.5)">11</text>
<text x="403.6" y="261.5" transform="rotate(-90 403.6 261.5)">12</text>
<text x="407.1" y="261.5" transform="rotate(-90 407.1 261.5)">13</text>
<text x="410.6" y="261.5" transform="rotate(-90 410.6 261.5)">14</text>
<text x="414.2" y="261.5" transform="rotate(-90 414.2 261.5)">15</text>
<text x="417.7" y="261.5" transform="rotate(-90 417.7 261.5)">16</text>
<text x="181.3" y="274.9" transform="rotate(-90 181.3 274.9)">12</text>
<text x="188.4" y="273.2" transform="rotate(-90 188.4 273.2)">9</text>
<text x="195.4" y="274.9" transform="rotate(-90 195.4 274.9)">7</text>
<text x="202.5" y="274.9" transform="rotate(-90 202.5 274.9)">4</text>
<text x="165.1" y="278.3">15</text>
<text x="170.6" y="280">G</text>
<text x="183.1" y="280.4" transform="rotate(-90 183.1 280.4)">4Y</text>
<text x="190.1" y="278.6" transform="rotate(-90 190.1 278.6)">3Y</text>
<text x="197.2" y="280.4" transform="rotate(-90 197.2 280.4)">2Y</text>
<text x="204.3" y="280.4" transform="rotate(-90 204.3 280.4)">1Y</text>
<text x="167.1" y="288.9">1</text>
<text x="170.6" y="290.6">AB</text>
<text x="179.6" y="295" transform="rotate(-90 179.6 295)">4B</text>
<text x="183.1" y="295" transform="rotate(-90 183.1 295)">4A</text>
<text x="186.6" y="295" transform="rotate(-90 186.6 295)">3B</text>
<text x="190.1" y="295" transform="rotate(-90 190.1 295)">3A</text>
<text x="191.9" y="298.5" transform="rotate(-90 191.9 298.5)">6</text>
<text x="193.7" y="295" transform="rotate(-90 193.7 295)">2B</text>
<text x="195.4" y="298.5" transform="rotate(-90 195.4 298.5)">5</text>
<text x="197.2" y="295" transform="rotate(-90 197.2 295)">2A</text>
<text x="199" y="298.5" transform="rotate(-90 199 298.5)">3</text>
<text x="200.7" y="295" transform="rotate(-90 200.7 295)">1B</text>
<text x="202.5" y="298.5" transform="rotate(-90 202.5 298.5)">2</text>
<text x="204.3" y="295" transform="rotate(-90 204.3 295)">1A</text>
<text x="177.8" y="300.5" transform="rotate(-90 177.8 300.5)">13</text>
<text x="181.3" y="300.5" transform="rotate(-90 181.3 300.5)">14</text>
<text x="184.9" y="300.5" transform="rotate(-90 184.9 300.5)">10</text>
<text x="188.4" y="300.5" transform="rotate(-90 188.4 300.5)">11</text>
<text x="223.4" y="311.8">3</text>
<text x="243.8" y="308.3">2</text>
<text x="243.8" y="315.3">1</text>
<text x="123.2" y="318.8">1</text>
<text x="142.9" y="318.8">2</text>
<text x="123.2" y="325.9">3</text>
<text x="142.9" y="325.9">4</text>
</g>
<g font-size="3.2" fill="#f00">
<text x="393.5" y="142.5">16</text>
<text x="385.4" y="144.2">VCC</text>
<text x="440.1" y="146">VCC</text>
<text x="448.2" y="144.2">16</text>
<text x="337.8" y="227.1">VCC</text>
<text x="345.9" y="225.4">20</text>
<text x="208.3" y="281.8">16</text>
<text x="200.2" y="283.6">VCC</text>
</g>
<g font-size="3.2">
<text x="147.3" y="149.5">14</text>
<text x="162.6" y="149.5">7</text>
<text x="235.5" y="149.5">14</text>
<text x="250.8" y="149.5">7</text>
<text x="393.5" y="149.5">8</text>
<text x="384.8" y="151.3">GND</text>
<text x="439.4" y="153">GND</text>
<text x="448.2" y="151.3">8</text>
<text x="320.3" y="193.6">10</text>
<text x="325.9" y="195.4">GND</text>
<text x="199.6" y="290.6">GND</text>
<text x="208.3" y="288.9">8</text>
</g>
<g font-size="2.8" fill="#840000">
<text x="349.2" y="51.8" transform="rotate(-90 349.2 51.8)">13</text>
<text x="352.7" y="51.8" transform="rotate(-90 352.7 51.8)">14</text>
<text x="356.3" y="51.8" transform="rotate(-90 356.3 51.8)">15</text>
<text x="359.8" y="51.8" transform="rotate(-90 359.8 51.8)">1</text>
<text x="350.6" y="62.9" transform="rotate(-90 350.6 62.9)">A3</text>
<text x="354.1" y="62.9" transform="rotate(-90 354.1 62.9)">A2</text>
<text x="357.6" y="62.9" transform="rotate(-90 357.6 62.9)">A1</text>
<text x="361.2" y="62.9" transform="rotate(-90 361.2 62.9)">A0</text>
<text x="337.7" y="70.4">5</text>
<text x="347.1" y="71.8">O1</text>
<text x="358.6" y="68.3">CS</text>
<text x="358.6" y="71.8">D1</text>
<text x="369.7" y="66.9">2</text>
<text x="369.7" y="70.4">4</text>
<text x="337.7" y="74">7</text>
<text x="337.7" y="77.5">9</text>
<text x="347.1" y="75.3">O2</text>
<text x="358.6" y="75.3">D2</text>
<text x="369.7" y="77.5">10</text>
<text x="369.7" y="74">6</text>
<text x="336" y="81">11</text>
<text x="347.1" y="82.4">O4</text>
<text x="347.1" y="78.9">O3</text>
<text x="358.6" y="78.9">D3</text>
<text x="358.6" y="82.4">D4</text>
<text x="369.7" y="81">12</text>
<text x="337.7" y="88.1">8</text>
<text x="347.1" y="89.4">GND</text>
<text x="356.9" y="89.4">VCC</text>
<text x="358.6" y="85.9">WE</text>
<text x="369.7" y="88.1">16</text>
<text x="369.7" y="84.6">3</text>
<text x="296.3" y="92.4" transform="rotate(-90 296.3 92.4)">13</text>
<text x="299.8" y="92.4" transform="rotate(-90 299.8 92.4)">14</text>
<text x="303.4" y="92.4" transform="rotate(-90 303.4 92.4)">15</text>
<text x="306.9" y="92.4" transform="rotate(-90 306.9 92.4)">1</text>
<text x="297.7" y="103.5" transform="rotate(-90 297.7 103.5)">A3</text>
<text x="301.2" y="103.5" transform="rotate(-90 301.2 103.5)">A2</text>
<text x="304.7" y="103.5" transform="rotate(-90 304.7 103.5)">A1</text>
<text x="308.2" y="103.5" transform="rotate(-90 308.2 103.5)">A0</text>
<text x="316.8" y="107.5">2</text>
<text x="284.8" y="111">5</text>
<text x="294.2" y="112.4">O1</text>
<text x="305.6" y="108.8">CS</text>
<text x="305.6" y="112.4">D1</text>
<text x="316.8" y="111">4</text>
<text x="284.8" y="114.5">7</text>
<text x="284.8" y="118.1">9</text>
<text x="294.2" y="115.9">O2</text>
<text x="294.2" y="119.4">O3</text>
<text x="305.6" y="119.4">D3</text>
<text x="305.6" y="115.9">D2</text>
<text x="316.8" y="118.1">10</text>
<text x="316.8" y="114.5">6</text>
<text x="283.1" y="121.6">11</text>
<text x="294.2" y="123">O4</text>
<text x="305.6" y="123">D4</text>
<text x="316.8" y="121.6">12</text>
<text x="316.8" y="125.1">3</text>
<text x="284.8" y="128.7">8</text>
<text x="294.2" y="130">GND</text>
<text x="304" y="130">VCC</text>
<text x="305.6" y="126.5">WE</text>
<text x="316.8" y="128.7">16</text>
</g>
<g font-size="2.5" fill="#00f">
<text x="345.3" y="159.6" transform="rotate(-90 345.3 159.6)">PROG</text>
<text x="407" y="161.3" transform="rotate(-90 407 161.3)">PROG</text>
<text x="163.6" y="298.9" transform="rotate(-90 163.6 298.9)">PROG</text>
</g>
<text font-size="1.8" fill="#838383" x="467.8" y="31.3" transform="rotate(-90 467.8 31.3)">1</text>
</svg>
